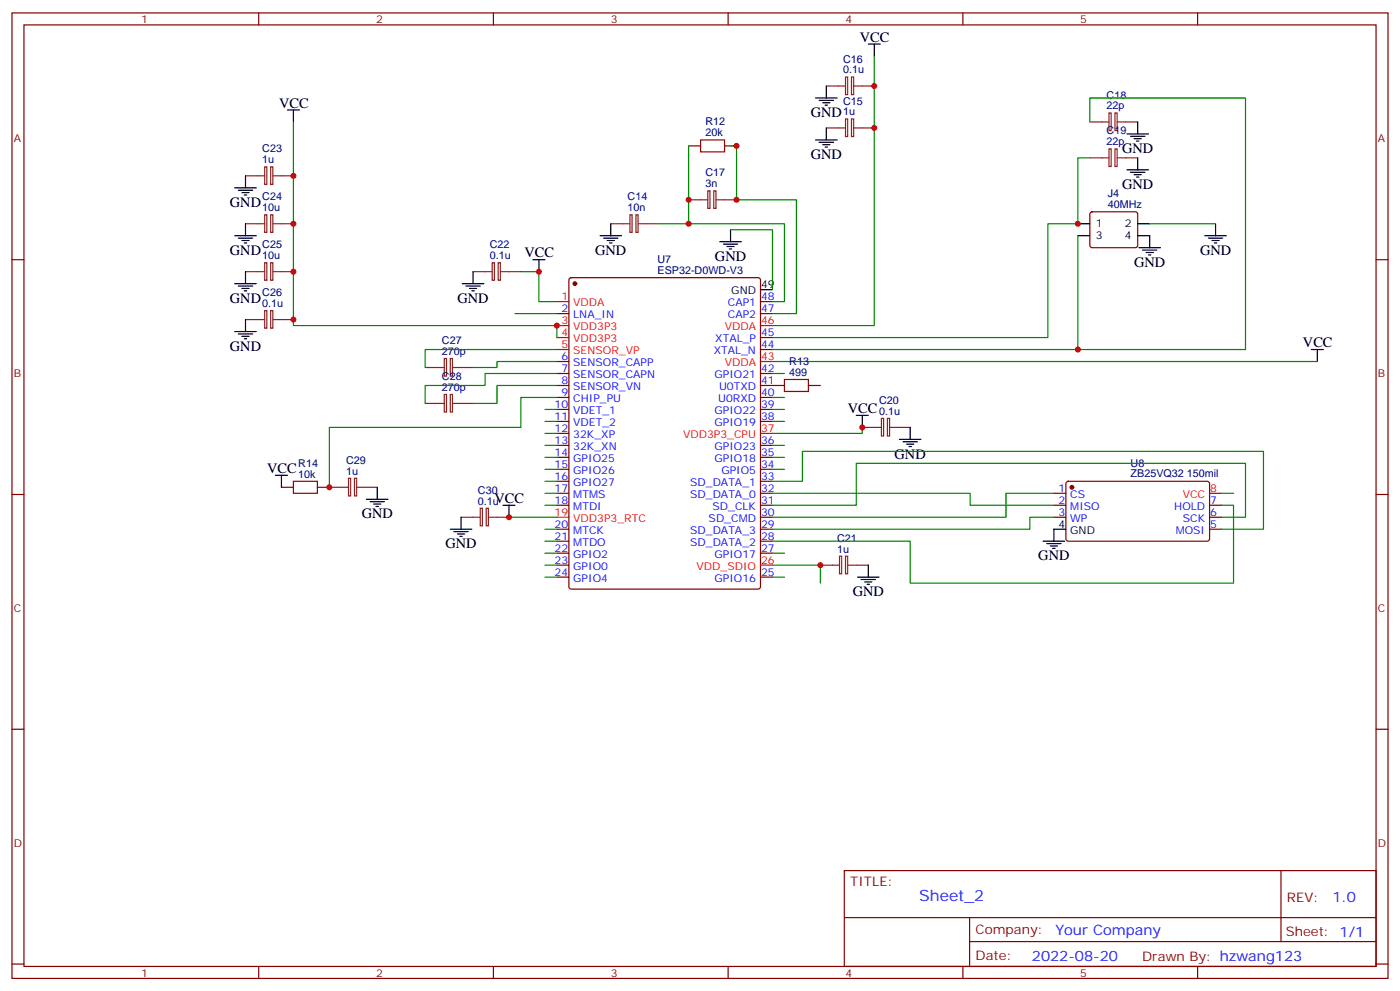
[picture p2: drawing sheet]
<svg xmlns="http://www.w3.org/2000/svg" width="412mm" height="292mm" viewBox="0 0 412 292" stroke-linecap="round" stroke-linejoin="round" font-family="sans-serif">
<g fill="none" stroke="#870000" stroke-width=".35">
<path d="M3.5 3.8h405.4v284.3h-405.4zM7.1 7.3h398.2v277.3h-398.2zM76.2 3.8v3.5M145.3 3.8v3.5M214.5 3.8v3.5M283.6 3.8v3.5M352.8 3.8v3.5M202.8 43h3.6M213.4 43h3.6M3.5 76.5h3.6M321.3 62.6l.4-.2h12.7l.5 .2 .2 .5v9.4l-.7 .5-12.9-.1-.5-.7v-9.1zM405.3 76.5h3.6"/>
<path d="M164 92.4h3.6M167.8 82l.5-.2h55l.7 .4v90.6l-.4 .6-55.3 .1-.7-.5v-90.5zM224 92.4h3.5M224 99.4h3.5M224 88.8h3.5M164 106.5h3.6M164 110h3.6M164 113.5h3.6M164 117.1h3.6M224 110h3.5M224 113.5h7.1M224 117.1h3.5"/>
<path d="M224 102.9h3.5M238.1 113.5h3.6M164 120.6h3.6M164 124.1h3.6M164 127.6h3.6M164 131.2h3.6M164 134.7h3.6M164 138.2h3.6M224 120.6h3.5M224 124.1h3.5M224 131.2h3.5M224 134.7h3.5"/>
<path d="M224 138.2h3.5M3.5 145.6h3.6M82.9 143.5h3.5M93.5 143.5h3.5M164 141.7h3.6M164 145.3h3.6M164 148.8h3.6M164 155.9h3.6M164 159.4h3.6M224 141.7h3.5M224 145.3h3.5M224 148.8h3.5"/>
<path d="M224 155.9h3.5M224 159.4h3.5M224 152.3h3.5M310.4 145.3h3.6M310.4 148.8h3.6M310.4 152.3h3.6M314.2 142l.5-.3 41.2 .1 .4 .7-.1 16.5-.6 .4-41.2-.1-.4-.6v-16.2zM356.3 148.8h3.5M356.3 155.9h3.5M356.3 152.3h3.5M405.3 145.6h3.6M164 162.9h3.6"/>
<path d="M164 166.4h3.6M164 170h3.6M224 162.9h3.5M224 170h3.5M3.5 214.8h3.6M405.3 214.8h3.6M248.7 256.4h156.6v28.2h-156.6zM377.3 256.4v20.9M248.7 270.2h156.5M285.6 277.3h119.6M285.6 270.2v14.2M3.5 283.9h3.6"/>
<path d="M76.2 284.6v3.5M145.3 284.6v3.5M214.5 284.6v3.5M283.6 284.6v3.5M352.8 284.6v3.5M405.3 283.9h3.6"/>
</g>
<g fill="#870000" stroke="#870000" stroke-width=".35">
<circle cx="169.3" cy="83.5" r=".53"/>
<circle cx="315.7" cy="143.5" r=".53"/>
</g>
<path d="M164 88.8h3.6M164 95.9h3.6M164 99.4h3.6M224 95.9h3.5M164 102.9h3.6M224 106.5h3.5M224 127.6h3.5M164 152.3h3.6M356.3 145.3h3.5M224 166.4h3.5" fill="none" stroke="#f00" stroke-width=".35"/>
<g fill="none" stroke="#000" stroke-width=".35">
<path d="M255.8 13h3.5M257.5 13v3.5M84.7 32.4h3.5M86.4 32.4v3.5M240.2 28.9h6.4M241.3 29.6h4.2M242.4 30.3h2.1M243.1 31h.7M243.4 25.3v3.6M243.4 37.7v3.5M332 39.4h6.3M335.1 35.9v3.5"/>
<path d="M69.1 55.3h6.4M70.2 56h4.2M71.3 56.7h2.1M72 57.4h.7M72.3 51.8v3.5M240.2 41.2h6.4M241.3 41.9h4.2M242.4 42.6h2.1M243.1 43.3h.7M332 50h6.3M333 40.1h4.3M333 50.7h4.3"/>
<path d="M334.1 40.9h2.1M334.1 51.4h2.1M334.8 41.6h.7M334.8 52.1h.7M335.1 46.5v3.5M69.1 69.4h6.4M70.2 70.1h4.2M71.3 70.8h2.1M72 71.5h.7M72.3 65.9v3.5M157 76.5h3.5M158.7 76.5v3.5"/>
<path d="M176.7 69.4h6.4M177.8 70.1h4.2M178.9 70.8h2.1M179.6 71.5h.7M179.9 65.9v3.5M212 71.2h6.4M213.1 71.9h4.2M214.1 72.6h2.2M214.8 73.3h.7M215.2 67.7v3.5M317.5 69.4h3.5M317.5 65.9h3.5"/>
<path d="M335.1 69.4h3.6v3.6M335.1 65.9h3.6M335.5 73h6.3M336.5 73.7h4.3M337.6 74.4h2.1M338.3 75.1h.7M354.9 69.4h6.3M356 70.1h4.2M357 70.8h2.1M357.7 71.5h.7M358.1 65.9v3.5M69.1 83.5h6.4"/>
<path d="M69.1 97.6h6.4M70.2 84.2h4.2M70.2 98.4h4.2M71.3 84.9h2.1M71.3 99.1h2.1M72 85.7h.7M72 99.8h.7M72.3 80v3.5M72.3 94.1v3.5M136.2 83.5h6.3M137.2 84.2h4.3M138.3 84.9h2.1"/>
<path d="M139 85.7h.7M139.3 80v3.5M224 85.3h3.5M386.3 102.9h3.5M388.1 102.9v3.6M81.1 140h3.6M82.9 140v3.5M252.2 122.3h3.6M254 122.3v3.6M264.9 129.4h6.4M266 130.1h4.2M267.1 130.8h2.1"/>
<path d="M267.8 131.5h.7M268.1 125.9v3.5M107.9 147h6.4M109 147.7h4.2M110.1 148.4h2.1M110.8 149.2h.7M111.1 143.5v3.5M132.6 155.9h6.4M133.7 156.6h4.2M134.8 157.3h2.1M135.5 158h.7M135.8 152.3v3.6"/>
<path d="M148.2 148.8h3.5M149.9 148.8v3.5M307.3 159.4h6.3M314 155.9h-3.6v3.5M252.6 170h6.3M253.6 170.7h4.3M254.7 171.4h2.1M255.4 172.1h.7M255.8 166.4v3.6M308.3 160.1h4.3M309.4 160.8h2.1M310.1 161.5h.7"/>
</g>
<g fill="none" stroke="#008700" stroke-width=".35">
<path d="M257.5 16.5v79.4h-30M86.4 35.9v60h77.6v3.5M321 35.9v-7h45.9v74h-49.4M202.8 43v22.9M215.2 43h1.8v15.8h17.6v33.6h-7.1M321 46.5h-3.5v19.4h-8.8v33.5h-81.2M194 65.9h37.1v22.9h-3.6M215.2 67.7h12.3v17.6M317.5 69.4v33.5h-90M338.7 65.9h19.4M151.7 92.4h12.3M153.5 80h5.2v8.8h5.3"/>
<path d="M164 106.5h-17.6v1.7h-7.1M164 102.9h-38.8v5.3M164 113.5h-17.6v5.3h-7.1M164 110h-21.1v3.5h-17.7v5.3M164 117.1h-10.5v8.8h-56.5v17.6M227.5 110h3.6M227.5 106.5h160.6M227.5 117.1h3.6M160.5 120.6h3.5M160.5 124.1h3.5M160.5 127.6h3.5M160.5 131.2h3.5"/>
<path d="M160.5 134.7h3.5M160.5 138.2h3.5M227.5 120.6h3.6M227.5 124.1h3.6M227.5 131.2h3.6M227.5 134.7h3.6M227.5 138.2h3.6M254 125.9v1.7h-26.5M149.9 152.3h14.1M160.5 141.7h3.5M160.5 145.3h3.5M160.5 148.8h3.5"/>
<path d="M160.5 155.9h3.5M160.5 159.4h3.5M227.5 148.8h24.7v-12.3h114.7v15.8h-7.1M227.5 141.7h8.9v-8.8h135.8v23h-12.4M227.5 145.3h58.3v3.5h24.6M310.4 152.3h-7v3.6h-75.9M310.4 145.3h-14.1v7h-68.8M359.8 148.8h3.6v22.9h-95.3v-12.3h-40.6M359.8 145.3h3.6M160.5 162.9h3.5M160.5 166.4h3.5M160.5 170h3.5"/>
<path d="M227.5 166.4h14.2v5.3M227.5 162.9h3.6M227.5 170h3.6"/>
</g>
<g fill="none" stroke="#8c2424" stroke-width=".35">
<path d="M243.4 37.7h5.7M243.4 25.3h5.7M249.1 35h.6v5.2h-.6zM249.1 22.7h.6v5.2h-.6zM250.8 35h.7v5.2h-.7zM250.8 22.7h.7v5.2h-.7zM251.5 37.7h6M251.5 25.3h6M321 35.9h5.7M326.7 33.3h.6v5.2h-.6zM328.4 33.3h.7v5.2h-.7zM329.1 35.9h6"/>
<path d="M72.3 51.8h5.7M78 49.1h.6v5.2h-.6zM79.7 49.1h.7v5.2h-.7zM80.4 51.8h6M202.8 58.8h5.7M208.5 56.2h.6v5.2h-.6zM210.3 56.2h.6v5.2h-.6zM211 58.8h6M321 46.5h5.7M326.7 43.9h.6v5.1h-.6zM328.4 43.9h.7v5.1h-.7zM329.1 46.5h6"/>
<path d="M72.3 65.9h5.7M78 63.3h.6v5.1h-.6zM78 77.4h.6v5.2h-.6zM79.7 63.3h.7v5.1h-.7zM79.7 77.4h.7v5.2h-.7zM80.4 65.9h6M145 77.4h.6v5.2h-.6zM146.8 77.4h.6v5.2h-.6zM179.9 65.9h5.7M185.6 63.3h.6v5.1h-.6zM187.3 63.3h.7v5.1h-.7zM188 65.9h6"/>
<path d="M72.3 80h5.7M72.3 94.1h5.7M78 91.5h.6v5.2h-.6zM79.7 91.5h.7v5.2h-.7zM80.4 80h6M80.4 94.1h6M139.3 80h5.7M147.5 80h6M125.2 108.2h5.7M125.2 118.8h5.7M130.9 105.6h.6v5.2h-.6zM130.9 116.2h.6v5.2h-.6z"/>
<path d="M132.6 105.6h.7v5.2h-.7zM132.6 116.2h.7v5.2h-.7zM133.3 108.2h6M133.3 118.8h6M254 125.9h5.6M259.6 123.2h.7v5.2h-.7zM261.4 123.2h.6v5.2h-.6zM262.1 125.9h6M97 143.5h5.7M102.7 140.9h.6v5.2h-.6zM104.4 140.9h.7v5.2h-.7zM105.1 143.5h6"/>
<path d="M135.8 152.3h5.7M141.5 149.7h.6v5.2h-.6zM143.2 149.7h.7v5.2h-.7zM143.9 152.3h6M241.7 166.4h5.6M247.3 163.8h.6v5.2h-.6zM249.1 163.8h.6v5.2h-.6zM249.8 166.4h6"/>
</g>
<path d="M206.4 41.2h7v3.5h-7zM231.1 111.8h7v3.5h-7zM86.4 141.7h7.1v3.6h-7.1z" fill="none" stroke="#a10000" stroke-width=".35"/>
<g fill="#c00">
<circle cx="202.8" cy="65.9" r=".88"/>
<circle cx="202.8" cy="58.8" r=".88"/>
<circle cx="217" cy="43" r=".88"/>
<circle cx="217" cy="58.8" r=".88"/>
<circle cx="257.5" cy="37.7" r=".88"/>
<circle cx="257.5" cy="25.3" r=".88"/>
<circle cx="317.5" cy="65.9" r=".88"/>
<circle cx="317.5" cy="102.9" r=".88"/>
<circle cx="254" cy="125.9" r=".88"/>
<circle cx="241.7" cy="166.4" r=".88"/>
<circle cx="158.8" cy="80" r=".88"/>
<circle cx="86.4" cy="51.8" r=".88"/>
<circle cx="86.4" cy="65.9" r=".88"/>
<circle cx="86.4" cy="80" r=".88"/>
<circle cx="86.4" cy="94.1" r=".88"/>
<circle cx="164" cy="95.9" r=".88"/>
<circle cx="97" cy="143.5" r=".88"/>
<circle cx="149.9" cy="152.3" r=".88"/>
</g>
<text font-size="4.6" fill="#00f" x="270.8" y="265.4">Sheet_2</text>
<g font-size="4.2">
<text x="253.3" y="12.3">VCC</text>
<text x="82.2" y="31.7">VCC</text>
<text x="238.8" y="34.5">GND</text>
<text x="238.8" y="46.8">GND</text>
<text x="330.6" y="45.1">GND</text>
<text x="330.6" y="55.7">GND</text>
<text x="67.7" y="61">GND</text>
<text x="67.7" y="75.1">GND</text>
<text x="154.5" y="75.8">VCC</text>
<text x="175.3" y="75.1">GND</text>
<text x="210.6" y="76.8">GND</text>
<text x="353.5" y="75.1">GND</text>
<text x="334.1" y="78.6">GND</text>
<text x="67.7" y="89.2">GND</text>
<text x="134.8" y="89.2">GND</text>
<text x="67.7" y="103.3">GND</text>
<text x="383.8" y="102.2">VCC</text>
<text x="249.8" y="121.6">VCC</text>
<text x="263.5" y="135">GND</text>
<text x="78.7" y="139.3">VCC</text>
<text x="145.7" y="148.1">VCC</text>
<text x="106.5" y="152.7">GND</text>
<text x="131.2" y="161.5">GND</text>
<text x="305.9" y="165">GND</text>
<text x="251.2" y="175.6">GND</text>
</g>
<g font-size="4.2" fill="#00f">
<text x="392.5" y="265.7">1.0</text>
<text x="310.9" y="275.2">Your Company</text>
<text x="304" y="283">2022-08-20</text>
</g>
<g font-size="3.9" fill="#800">
<text x="250.5" y="261">TITLE:</text>
<text x="379.1" y="265.7">REV:</text>
<text x="287.4" y="275.2">Company:</text>
<text x="378.7" y="275.8">Sheet: 1/1</text>
<text x="287.4" y="282.9">Date:</text>
<text x="336.4" y="282.9">Drawn By: hzwang123</text>
</g>
<g font-size="3.2" fill="#800">
<text x="41.6" y="6.8">1</text>
<text x="110.8" y="6.8">2</text>
<text x="179.9" y="6.8">3</text>
<text x="249.1" y="6.8">4</text>
<text x="318.2" y="6.8">5</text>
<text x="4.1" y="41.9">A</text>
<text x="405.9" y="41.9">A</text>
<text x="4.1" y="111.1">B</text>
<text x="405.9" y="111.1">B</text>
<text x="4.1" y="180.2">C</text>
<text x="405.9" y="180.2">C</text>
<text x="4.1" y="249.3">D</text>
<text x="405.9" y="249.3">D</text>
<text x="41.6" y="287.6">1</text>
<text x="110.8" y="287.6">2</text>
<text x="179.9" y="287.6">3</text>
<text x="249.1" y="287.6">4</text>
<text x="318.2" y="287.6">5</text>
</g>
<g font-size="3.2" fill="#000080">
<text x="248.4" y="21.6">0.1u</text>
<text x="248.4" y="18.4">C16</text>
<text x="326" y="29">C18</text>
<text x="248.4" y="34">1u</text>
<text x="248.4" y="30.8">C15</text>
<text x="326" y="32.2">22p</text>
<text x="207.8" y="40.1">20k</text>
<text x="207.8" y="37">R12</text>
<text x="326" y="39.6">C19</text>
<text x="77.3" y="44.9">C23</text>
<text x="326" y="42.8">22p</text>
<text x="77.3" y="48.1">1u</text>
<text x="207.8" y="51.9">C17</text>
<text x="77.3" y="59">C24</text>
<text x="184.9" y="59">C14</text>
<text x="207.8" y="55.1">3n</text>
<text x="326.3" y="58.1">J4</text>
<text x="77.3" y="62.2">10u</text>
<text x="184.9" y="62.2">10n</text>
<text x="326.3" y="61.3">40MHz</text>
<text x="77.3" y="76.3">10u</text>
<text x="77.3" y="73.1">C25</text>
<text x="144.3" y="76.3">0.1u</text>
<text x="144.3" y="73.1">C22</text>
<text x="193.7" y="77.4">U7</text>
<text x="193.7" y="80.6">ESP32-D0WD-V3</text>
<text x="77.3" y="87.2">C26</text>
<text x="77.3" y="90.4">0.1u</text>
<text x="130.2" y="101.3">C27</text>
<text x="130.2" y="104.5">270p</text>
<text x="232.5" y="107.5">R13</text>
<text x="130.2" y="111.9">C28</text>
<text x="232.5" y="110.7">499</text>
<text x="130.2" y="115.1">270p</text>
<text x="259" y="119">C20</text>
<text x="258.9" y="122.2">0.1u</text>
<text x="87.9" y="137.5">R14</text>
<text x="102" y="136.6">C29</text>
<text x="333" y="137.4">U8</text>
<text x="87.9" y="140.7">10k</text>
<text x="102" y="139.8">1u</text>
<text x="333" y="140.6">ZB25VQ32 150mil</text>
<text x="140.8" y="148.6">0.1u</text>
<text x="140.8" y="145.4">C30</text>
<text x="246.6" y="159.5">C21</text>
<text x="246.6" y="162.7">1u</text>
</g>
<g font-size="3.2">
<text x="322.8" y="67">1</text>
<text x="322.8" y="70.5">3</text>
<text x="331.4" y="67">2</text>
<text x="331.4" y="70.5">4</text>
<text x="215.4" y="86.7">GND</text>
<text x="224.2" y="84.9">49</text>
<text x="311.8" y="155.5">4</text>
<text x="315.3" y="157.3">GND</text>
</g>
<g font-size="3.2" fill="#f00">
<text x="165.4" y="88.5">1</text>
<text x="165.4" y="95.5">3</text>
<text x="168.9" y="90.2">VDDA</text>
<text x="224.2" y="95.5">46</text>
<text x="165.4" y="99.1">4</text>
<text x="168.9" y="97.3">VDD3P3</text>
<text x="168.9" y="100.8">VDD3P3</text>
<text x="213.5" y="97.3">VDDA</text>
<text x="165.4" y="102.6">5</text>
<text x="168.9" y="104.4">SENSOR_VP</text>
<text x="213.5" y="107.9">VDDA</text>
<text x="224.2" y="106.1">43</text>
<text x="201.2" y="129">VDD3P3_CPU</text>
<text x="224.2" y="127.3">37</text>
<text x="348.4" y="146.7">VCC</text>
<text x="356.5" y="144.9">8</text>
<text x="163.4" y="152">19</text>
<text x="168.9" y="153.7">VDD3P3_RTC</text>
<text x="205.2" y="167.9">VDD_SDIO</text>
<text x="224.2" y="166.1">26</text>
</g>
<g font-size="3.2" fill="#00f">
<text x="224.2" y="88.5">48</text>
<text x="165.4" y="92">2</text>
<text x="168.9" y="93.8">LNA_IN</text>
<text x="214.4" y="93.8">CAP2</text>
<text x="214.4" y="90.2">CAP1</text>
<text x="224.2" y="92">47</text>
<text x="210.7" y="100.8">XTAL_P</text>
<text x="224.2" y="99.1">45</text>
<text x="165.4" y="106.1">6</text>
<text x="168.9" y="107.9">SENSOR_CAPP</text>
<text x="210.3" y="104.4">XTAL_N</text>
<text x="224.2" y="102.6">44</text>
<text x="165.4" y="109.6">7</text>
<text x="165.4" y="113.2">8</text>
<text x="168.9" y="111.4">SENSOR_CAPN</text>
<text x="210.5" y="111.4">GPIO21</text>
<text x="224.2" y="113.2">41</text>
<text x="224.2" y="109.6">42</text>
<text x="165.4" y="116.7">9</text>
<text x="168.9" y="114.9">SENSOR_VN</text>
<text x="168.9" y="118.5">CHIP_PU</text>
<text x="211.5" y="118.5">U0RXD</text>
<text x="211.8" y="114.9">U0TXD</text>
<text x="224.2" y="116.7">40</text>
<text x="163.4" y="120.2">10</text>
<text x="163.4" y="123.8">11</text>
<text x="168.9" y="122">VDET_1</text>
<text x="168.9" y="125.5">VDET_2</text>
<text x="210.5" y="125.5">GPIO19</text>
<text x="210.5" y="122">GPIO22</text>
<text x="224.2" y="123.8">38</text>
<text x="224.2" y="120.2">39</text>
<text x="163.4" y="127.3">12</text>
<text x="163.4" y="130.8">13</text>
<text x="168.9" y="129">32K_XP</text>
<text x="224.2" y="130.8">36</text>
<text x="163.4" y="134.3">14</text>
<text x="163.4" y="137.9">15</text>
<text x="168.9" y="132.6">32K_XN</text>
<text x="168.9" y="136.1">GPIO25</text>
<text x="210.5" y="136.1">GPIO18</text>
<text x="210.5" y="132.6">GPIO23</text>
<text x="224.2" y="137.9">34</text>
<text x="224.2" y="134.3">35</text>
<text x="163.4" y="141.4">16</text>
<text x="168.9" y="139.6">GPIO26</text>
<text x="168.9" y="143.2">GPIO27</text>
<text x="203.3" y="143.2">SD_DATA_1</text>
<text x="212.5" y="139.6">GPIO5</text>
<text x="224.2" y="141.4">33</text>
<text x="163.4" y="144.9">17</text>
<text x="163.4" y="148.4">18</text>
<text x="168.9" y="146.7">MTMS</text>
<text x="203.3" y="146.7">SD_DATA_0</text>
<text x="224.2" y="148.4">31</text>
<text x="224.2" y="144.9">32</text>
<text x="311.8" y="144.9">1</text>
<text x="311.8" y="148.4">2</text>
<text x="315.3" y="146.7">CS</text>
<text x="356.5" y="148.4">7</text>
<text x="163.4" y="155.5">20</text>
<text x="168.9" y="150.2">MTDI</text>
<text x="208.7" y="153.7">SD_CMD</text>
<text x="209.9" y="150.2">SD_CLK</text>
<text x="224.2" y="155.5">29</text>
<text x="224.2" y="152">30</text>
<text x="311.8" y="152">3</text>
<text x="315.3" y="150.2">MISO</text>
<text x="315.3" y="153.7">WP</text>
<text x="345.9" y="150.2">HOLD</text>
<text x="348.4" y="153.7">SCK</text>
<text x="356.5" y="155.5">5</text>
<text x="356.5" y="152">6</text>
<text x="163.4" y="159">21</text>
<text x="168.9" y="157.3">MTCK</text>
<text x="168.9" y="160.8">MTDO</text>
<text x="203.3" y="160.8">SD_DATA_2</text>
<text x="203.3" y="157.3">SD_DATA_3</text>
<text x="224.2" y="159">28</text>
<text x="346.3" y="157.3">MOSI</text>
<text x="163.4" y="162.6">22</text>
<text x="163.4" y="166.1">23</text>
<text x="168.9" y="164.3">GPIO2</text>
<text x="168.9" y="167.9">GPIO0</text>
<text x="210.5" y="164.3">GPIO17</text>
<text x="224.2" y="162.6">27</text>
<text x="163.4" y="169.6">24</text>
<text x="168.9" y="171.4">GPIO4</text>
<text x="210.5" y="171.4">GPIO16</text>
<text x="224.2" y="169.6">25</text>
</g>
</svg>
